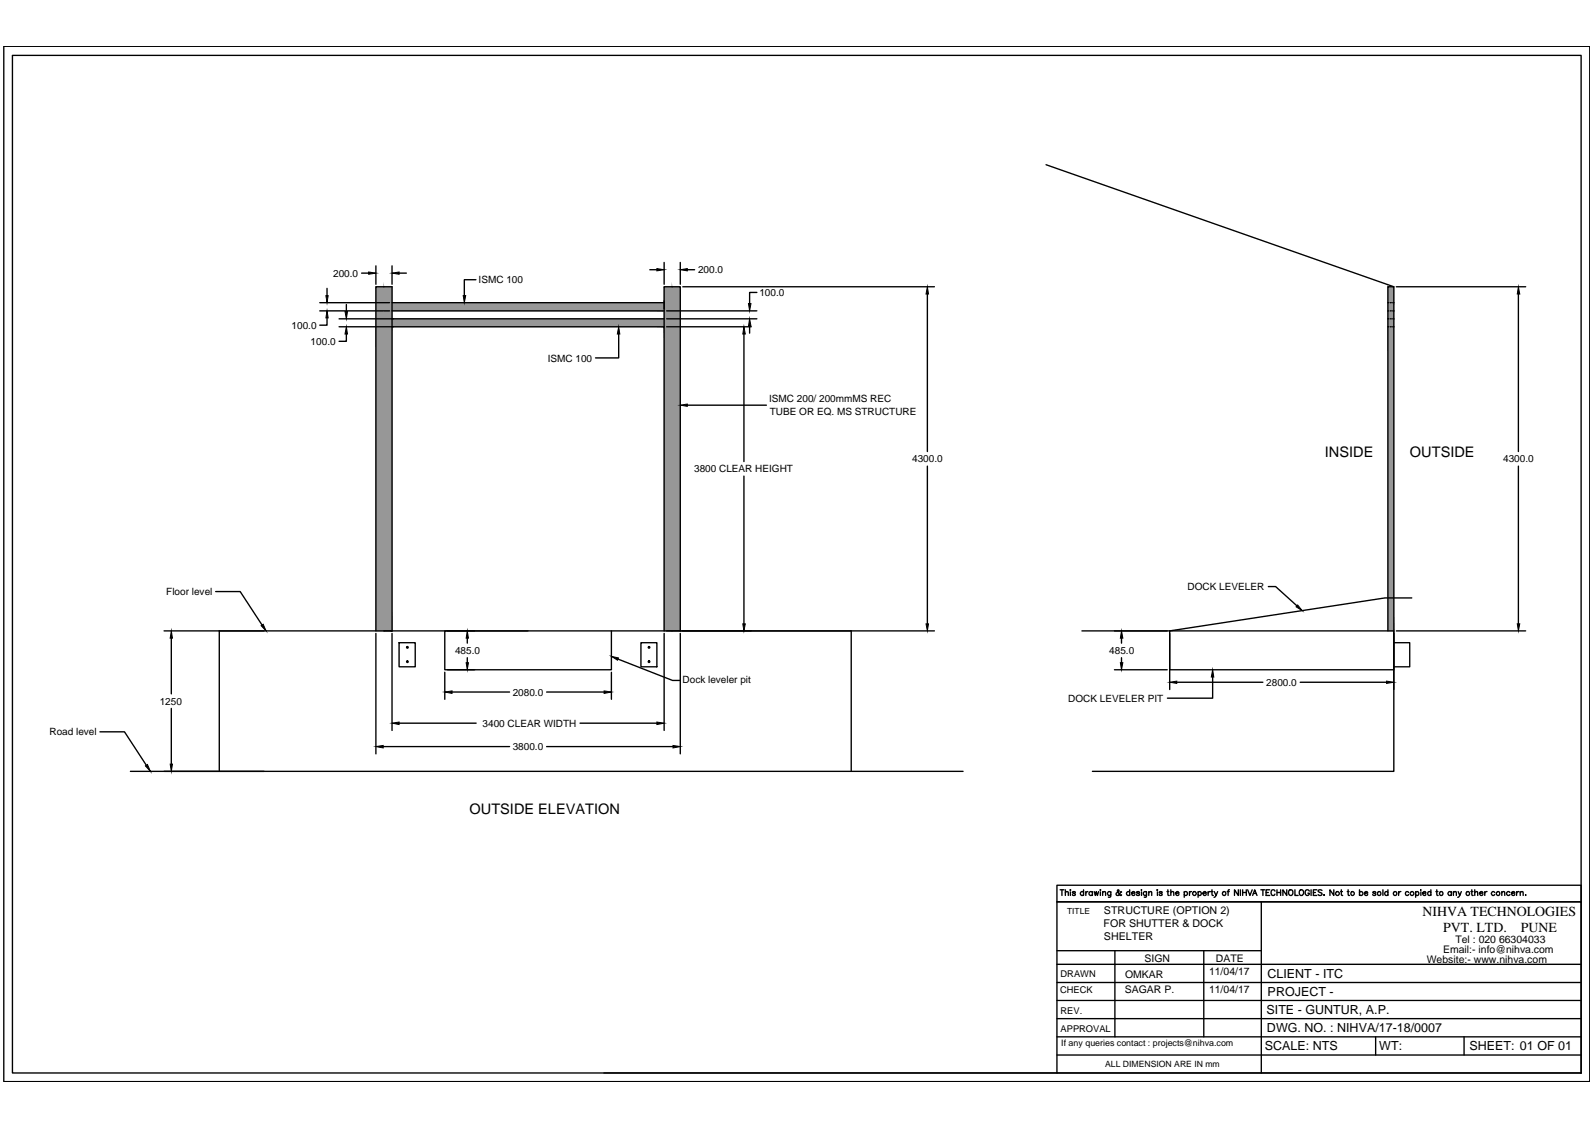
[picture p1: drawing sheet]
<svg xmlns="http://www.w3.org/2000/svg" width="297mm" height="210mm" viewBox="0 0 297 210" stroke-linecap="round" stroke-linejoin="round" font-family="sans-serif">
<!-- layer: 0 -->
<g fill="#979797" stroke="#979797" stroke-width=".19">
<path d="M125.2 53.4v7.5h1.5zM125.2 53.4h1.5v7.5z"/>
<path d="M123.7 53.4v7.5h1.5zM123.7 53.4h1.5v7.5z"/>
<path d="M125.2 60.9v56.6h1.5zM125.2 60.9h1.5v56.6z"/>
<path d="M123.7 60.9v56.6h1.5zM123.7 60.9h1.5v56.6z"/>
<path d="M71.5 53.4v7.5h1.5zM71.5 53.4h1.5v7.5z"/>
<path d="M70 53.4v7.5h1.5zM70 53.4h1.5v7.5z"/>
<path d="M71.5 60.9v56.6h1.5zM71.5 60.9h1.5v56.6z"/>
<path d="M70 60.9v56.6h1.5zM70 60.9h1.5v56.6z"/>
<path d="M73 59.4v1.5h50.7zM73 59.4h50.7v1.5z"/>
<path d="M73 56.4v.4h50.7zM73 56.4h50.7v.4z"/>
<path d="M73 56.8v1.1h50.7zM73 56.8h50.7v1.1z"/>
<path d="M258.5 60.9v56.6h1.1zM258.5 60.9h1.1v56.6z"/>
<path d="M258.5 53.4v3h1.1zM258.5 53.4h1.1v3z"/>
<path d="M258.5 56.4v1.5h1.1zM258.5 56.4h1.1v1.5z"/>
<path d="M258.5 57.9v1.5h1.1zM258.5 57.9h1.1v1.5z"/>
<path d="M258.5 59.4v1.5h1.1zM258.5 59.4h1.1v1.5z"/>
</g>
<g fill="none" stroke="#000" stroke-width=".25">
<path d="M.7 8.6h295.4v192.9h-295.4zM2.3 10.3h292.2v189.5h-292.2zM194.8 30.7l64.8 22.7M59.5 57.9h13M59.5 56.4h13M60.9 59.2v1.4h-1.4M60.9 53.7v1.4M63.1 59.4h60.6M64.5 56.7v1.3M67.3 50.9h1.4M70 49.5v3.4M73 49.5v3.4"/>
<path d="M73 57.9h50.7M73 56.4h50.7M74.3 50.9h1.4M88.6 52.1h-2.1v3M121 50.2h1.3M123.7 48.9v4M123.7 56v1.5M124.1 59.4h16.9M124.1 57.9h16.9M126.7 48.9v4M127.2 53.4h46.8M128 50.2h1.4"/>
<path d="M141 54.5h-1.4v2M172.7 54.8v29.3M258.5 59.4h.1M258.5 57.9h.1M258.5 56.4h.1M258.9 59.4h.2M258.9 57.9h.2M258.9 56.4h.2M259.4 59.4h.2M259.4 57.9h.2M259.4 56.4h.2M260 53.4h24.1"/>
<path d="M282.8 54.8v29.3M63.1 60.9h10.2M64.5 62.2v1.4h-1.4M73 60.9h50.7v56.6M115.2 62.2v4.5h-4.3M123.7 60.9v-7.5h3v64.1M124.1 60.9h15.8M128 75.5h14.7M138.5 62.2v23.8M139.6 60.7v1.3M258.5 60.9h.1M258.9 60.9h.2"/>
<path d="M259.4 60.9h.2M138.5 88.7v27.5M172.7 86.8v29.4M282.8 86.8v29.4M30.6 117.5h143.4M31.9 118.9v10.3M40.2 110.2h4.5l4.1 6.2M40.8 117.5v26.2M70 117.5v-64.1h3v64.1M70 118v22.4M71.5 117.5h1.5h-.2M73 118v18"/>
<path d="M74.3 119.7h3v4.5h-3zM87 118.9v.9M98.3 117.5h-15.5v7.2h31.1v-7.2M119.4 119.7h2.9v4.5h-2.9zM123.7 118v18M126.7 118v22.4M158.5 117.5v26.2M201.5 117.5h58.1v26.2h-56.2M207.5 117.5h9.9M208.9 118.9v.9M217.8 118v10.4M236.2 109.2h1.4l3.9 3.6"/>
<path d="M259.6 119.7h2.9v4.5h-2.9M259.6 118v10.4M260 117.5h24.1M262.9 111.4h-5l-40.1 6.1v7.2h41.8v-71.3h-1.1v64.1M18.6 136.3h4.6l4 6.2M31.9 131.9v10.4M71.4 139.1h23.5M74.3 134.7h14.4M82.8 125.2v5M83.3 124.7h5.1M84.2 128.9h10.7M87 122.5v.9"/>
<path d="M101.8 128.9h10.7M101.8 139.1h23.5M108 134.7h14.3M113.9 125.2v5M115.1 122.8l10.2 3.9h1.3M207.5 124.7h9.9M208.9 122.5v.9M219.1 127.1h16.1M225.8 126.1v3.9h-8.4M242.1 127.1h16.1M24.3 143.7h155.1M196.8 179.6h97.7"/>
<path d="M196.8 177.1h38.1M197.4 165.7h.7M197.8 165.7v1.1M198.4 166.3l.3-.2h.2l.1 .7M198.4 165.7v1.1M199.3 165.7l.1 .1zM199.3 166.1v.7M200.3 166.2l-.2-.1h-.3l-.1 .1 .5 .3v.2h-.4l-.1-.1M201.8 166.2a.33 .33 0 0 0-.5 0 .33 .33 0 0 0 0 .5 .33 .33 0 0 0 .5-.1M201.8 165.7v1.1M202.2 166.1v.7M202.6 166.1h-.2l-.2 .3"/>
<path d="M203.4 166.2a.35 .35 0 0 0-.5 0 .35 .35 0 0 0 0 .5 .35 .35 0 0 0 .5-.1M203.4 166.1v.7M203.8 166.1l.2 .7 .2-.7 .2 .7 .2-.7M204.9 165.7l.1 .1zM204.9 166.1v.7M205.3 166.3l.3-.2h.3v.7M205.3 166.1v.7M206.9 166.1l-.1 .9-.4 .1M206.9 166.2a.35 .35 0 0 0-.6 0 .35 .35 0 0 0 0 .5 .35 .35 0 0 0 .6-.1M207.6 177.1v16M208.9 166.2l-.1-.1a.78 .78 0 0 1-.9 .6v-.3l.5-.4-.1-.3-.2 .1v.3l.5 .6 .2 .1 .1-.1M210.4 166.2a.33 .33 0 0 0-.5 0 .33 .33 0 0 0 0 .5 .33 .33 0 0 0 .5-.1"/>
<path d="M210.4 165.7v1.1M210.8 166.4h.6a.32 .32 0 0 0-.5-.3 .32 .32 0 0 0-.1 .5l.2 .2 .4-.2M212.2 166.2l-.2-.1h-.3v.1l.5 .3v.2h-.5v-.1M212.5 165.8h.1M212.6 166.1v.7M213.5 166.1v.9l-.4 .1M213.5 166.2a.33 .33 0 0 0-.5 0 .33 .33 0 0 0 0 .5 .33 .33 0 0 0 .5-.1M213.9 166.3l.3-.2h.2l.1 .7M213.9 166.1v.7M215.5 165.8h.1zM215.5 166.1v.7M216.4 166.2l-.2-.1h-.3v.1l.5 .3v.2h-.5v-.1"/>
<path d="M217.3 166.1h.4M217.5 165.7v.9v.1l.2 .1M218 166.3l.3-.2h.3v.7M218 165.7v1.1M218.9 166.4h.7a.35 .35 0 0 0-.6-.2 .35 .35 0 0 0 .2 .6l.4-.2M220.5 166.2a.33 .33 0 0 1 .5 0 .33 .33 0 0 1 0 .5 .33 .33 0 0 1-.5-.1M220.5 166.1v1M221.5 166.1v.7M221.9 166.1h-.3l-.1 .3M223.1 166.2a.33 .33 0 0 1 .5 0 .33 .33 0 0 1 0 .5 .33 .33 0 0 1-.5-.1M223.1 166.1v1M224 166.4h.6a.35 .35 0 0 0-.6-.2 .35 .35 0 0 0 .3 .6l.3-.2"/>
<path d="M224.2 177.1v16M225 166.1v.7M225.4 166.1h-.2l-.2 .3M225.5 166.1h.4M225.7 165.7v.9v.1l.3 .1M226.1 166.1l.4 .7 .3-.7M226.5 166.8l-.4 .3M228.5 166.1h.4M229 165.7l-.2 .1-.1 .1v.9M230.6 165.7v1.1l-.7-1.1v1.1M231 165.7v1.1M231.4 165.7v1.1"/>
<path d="M231.4 166.2h.7M232.1 165.7v1.1M232.4 165.7l.4 1.1 .4-1.1M233.3 166.8l.4-1.1 .4 1.1M233.4 166.4h.5M234.8 165.7h.7M234.9 168v31.8M235.2 165.7v1.1M235.8 166.2h.4M236.5 165.7h-.7v1.1h.7M237.4 166a.37 .37 0 0 0-.4-.3 .37 .37 0 0 0-.3 .4v.3a.37 .37 0 0 0 .3 .4 .37 .37 0 0 0 .4-.3M237.8 166.2h.7"/>
<path d="M237.8 165.7v1.1M238.5 165.7v1.1M239.6 165.7v1.1l-.7-1.1v1.1M240.1 165.8a.45 .45 0 0 1 .5 0 .45 .45 0 0 1 .2 .6 .4 .4 0 0 1-.4 .4 .4 .4 0 0 1-.4-.4zM241.2 165.7v1.1h.6M242 165.8a.49 .49 0 0 1 .8 .4 .49 .49 0 0 1-.7 .5l-.1-.3zM243.8 166a.39 .39 0 0 0-.4-.3 .39 .39 0 0 0-.3 .4v.3a.38 .38 0 0 0 .3 .4 .38 .38 0 0 0 .4-.4h-.2M244.2 165.7v1.1M244.6 166.2h.4M245.2 165.7h-.6v1.1h.6M246.2 165.8l-.3-.1-.4 .1v.3l.7 .4-.3 .3-.4-.2M246.6 166.7v.1z"/>
<path d="M248.4 165.7v1.1l-.7-1.1v1.1M249.7 166.1h.3M249.8 165.7v.9v.1l.2 .1M250.9 166.1h.3M251.1 165.7v.9v.1l.2 .1M253.2 166.2a.35 .35 0 0 1 .5 0 .35 .35 0 0 1 0 .5 .35 .35 0 0 1-.5-.1M253.2 165.7v1.1M254.1 166.4h.6a.32 .32 0 0 0-.5-.3 .32 .32 0 0 0 0 .5l.2 .2 .3-.2M256.2 166.2l-.2-.1-.4 .1 .5 .2 .1 .2-.1 .1-.3 .1-.2-.2M257.5 165.7v1.1M258.5 166.2a.33 .33 0 0 0-.5 0 .33 .33 0 0 0 0 .5 .33 .33 0 0 0 .5-.1M258.5 165.7v1.1"/>
<path d="M260.5 166.1v.7M260.9 166.1h-.3l-.1 .3M262.3 166.2a.33 .33 0 0 0-.5 0 .33 .33 0 0 0 0 .5 .33 .33 0 0 0 .5-.1M263.6 166.2a.33 .33 0 0 1 .5 0 .33 .33 0 0 1 0 .5 .33 .33 0 0 1-.5-.1M263.6 166.1v1M264.6 165.8h.1M264.6 166.1v.7M265 166.4h.5v-.2a.33 .33 0 0 0-.5 0 .33 .33 0 0 0 .1 .5 .33 .33 0 0 0 .4-.1M266.5 166.2a.33 .33 0 0 0-.5 0 .33 .33 0 0 0 0 .5 .33 .33 0 0 0 .5-.1M266.5 165.7v1.1M267.4 166.1h.4M267.6 165.7v.9v.1l.2 .1"/>
<path d="M270.3 166.2a.35 .35 0 0 0-.5 0 .35 .35 0 0 0 0 .5 .35 .35 0 0 0 .5-.1M270.3 166.1v.7M270.7 166.3l.2-.2h.3v.7M270.7 166.1v.7M271.6 166.1l.3 .7 .2-.7M271.9 166.8l-.4 .3M273.9 166.1h.4M274.1 165.7v.9v.1l.2 .1M274.6 166.3l.3-.2h.3v.7M274.6 165.7v1.1M275.5 166.4h.7a.35 .35 0 0 0-.6-.2 .35 .35 0 0 0 .2 .6l.4-.2M276.5 166.1v.7"/>
<path d="M276.9 166.1h-.2l-.2 .3M278.4 166.2a.35 .35 0 0 0-.6 0 .35 .35 0 0 0 0 .5 .35 .35 0 0 0 .6-.1M279.7 166.3l.2-.2h.3v.7M279.7 166.1v.7M281.2 166.2a.35 .35 0 0 0-.5 0 .35 .35 0 0 0 0 .5 .35 .35 0 0 0 .5-.1M281.5 166.4h.6a.32 .32 0 0 0-.5-.3 .32 .32 0 0 0-.1 .5l.3 .2 .3-.2M282.4 166.1v.7M282.9 166.1h-.3l-.2 .3M283.1 166.3l.3-.2h.2l.1 .7M283.1 166.1v.7M284.1 166.7v.1zM112.5 199.8h182"/>
<path d="M196.8 199.8v-31.8h97.7h-97.7v-3.1h97.7v34.9M196.8 189.7h97.7M196.8 186.3h97.7M196.8 183h97.7M196.8 193.1h97.7M196.8 196.5h97.7M256.2 193.1v3.4M272.7 193.1v3.4"/>
<circle cx="75.9" cy="120.6" r=".15"/>
<circle cx="75.9" cy="123.2" r=".15"/>
<circle cx="120.9" cy="120.6" r=".15"/>
<circle cx="120.9" cy="123.2" r=".15"/>
<circle cx="222.4" cy="166.4" r=".35"/>
<circle cx="228" cy="166.4" r=".35"/>
<circle cx="249.1" cy="166.4" r=".36"/>
<circle cx="251.9" cy="166.4" r=".35"/>
<circle cx="256.8" cy="166.4" r=".35"/>
<circle cx="259.8" cy="166.4" r=".35"/>
<circle cx="263" cy="166.4" r=".36"/>
<circle cx="268.4" cy="166.4" r=".35"/>
<circle cx="273.4" cy="166.4" r=".35"/>
<circle cx="279" cy="166.4" r=".35"/>
</g>
<g fill="#000" stroke="#000" stroke-width=".19">
<path d="M60.7 55.1h.4l-.2 1.3zM60.9 57.9l.2 1.3h-.4zM64.2 58h.5l-.2 1.4zM68.7 50.7l1.3 .2-1.3 .2zM73 50.9l1.3-.2v.4zM86.3 55.1h.4l-.2 1.3zM122.3 50l1.4 .2-1.4 .2zM126.7 50.2l1.3-.2v.4zM139.4 56.5h.5l-.3 1.4zM172.7 53.4l.2 1.4h-.4zM282.8 53.4l.2 1.4h-.4zM64.5 60.9l.2 1.3h-.5z"/>
<path d="M115.2 60.9l.2 1.3h-.4zM126.7 75.5l1.3-.2v.4zM138.5 60.9l.3 1.3h-.5zM139.6 59.4l.3 1.3h-.5zM31.9 117.5l.2 1.4h-.4zM48.6 116.5l.4-.2 .6 1.2zM87 117.5l.2 1.4h-.4zM138.3 116.2h.5l-.3 1.3zM172.5 116.2h.4l-.2 1.3zM208.9 117.5l.2 1.4h-.5zM241.7 112.7l.8 1-1.1-.7zM282.6 116.2h.4l-.2 1.3z"/>
<path d="M70 139.1l1.4-.3v.5zM73 134.7l1.3-.2v.4zM82.8 128.9l1.4-.2v.4zM86.8 123.4h.4l-.2 1.3zM112.5 128.7l1.4 .2-1.4 .2zM113.9 122.2l1.3 .3-.2 .5zM122.3 134.5l1.4 .2-1.4 .2zM125.3 138.8l1.4 .3-1.4 .2zM208.6 123.4h.5l-.2 1.3zM217.8 127.1l1.3-.2v.4zM225.8 124.7l.2 1.4h-.4zM258.2 126.9l1.4 .2-1.4 .2z"/>
<path d="M27.1 142.6l.4-.2 .5 1.3zM31.7 142.3h.4l-.2 1.4z"/>
</g>
<g font-size="2.7">
<text x="246.7" y="85.2">INSIDE</text>
<text x="262.6" y="85.2">OUTSIDE</text>
<text x="87.4" y="151.5">OUTSIDE ELEVATION</text>
</g>
<g font-size="2.6">
<text x="264.9" y="170.7">NIHVA TECHNOLOGIES</text>
<text x="268.8" y="173.6">PVT. LTD.</text>
<text x="283.2" y="173.6">PUNE</text>
</g>
<g font-size="2.3">
<text x="236" y="182.1">CLIENT - ITC</text>
<text x="236.1" y="185.5">PROJECT -</text>
<text x="235.9" y="188.9">SITE - GUNTUR, A.P.</text>
<text x="235.5" y="195.6">SCALE: NTS</text>
<text x="236" y="192.2">DWG. NO. : NIHVA/17-18/0007</text>
<text x="256.9" y="195.6">WT:</text>
<text x="273.7" y="195.6">SHEET: 01 OF 01</text>
</g>
<g font-size="2">
<text x="205.5" y="172.7">FOR SHUTTER &amp; DOCK</text>
<text x="205.6" y="170.3">STRUCTURE (OPTION 2)</text>
<text x="205.6" y="175.1">SHELTER</text>
</g>
<g font-size="1.9">
<text x="62" y="51.5">200.0</text>
<text x="89.1" y="52.8">ISMC 100</text>
<text x="130" y="50.9">200.0</text>
<text x="141.4" y="55.1">100.0</text>
<text x="54.3" y="61.2">100.0</text>
<text x="57.9" y="64.2">100.0</text>
<text x="102" y="67.3">ISMC 100</text>
<text x="143.2" y="75">ISMC 200/ 200mmMS REC</text>
<text x="143.4" y="77.2">TUBE OR EQ. MS STRUCTURE</text>
<text x="129.3" y="88">3800 CLEAR HEIGHT</text>
<text x="169.9" y="86.1">4300.0</text>
<text x="279.9" y="86.1">4300.0</text>
<text x="31" y="110.9">Floor level</text>
<text x="221.2" y="109.9">DOCK LEVELER</text>
<text x="84.7" y="121.8">485.0</text>
<text x="206.6" y="121.8">485.0</text>
<text x="29.7" y="131.3">1250</text>
<text x="95.5" y="129.6">2080.0</text>
<text x="127.1" y="127.2">Dock leveler pit</text>
<text x="199" y="130.7">DOCK LEVELER PIT</text>
<text x="235.8" y="127.7">2800.0</text>
<text x="9.2" y="137">Road level</text>
<text x="89.9" y="135.4">3400 CLEAR WIDTH</text>
<text x="95.5" y="139.7">3800.0</text>
<text x="213.1" y="179.1">SIGN</text>
<text x="226.4" y="179.1">DATE</text>
<text x="265.7" y="179.4">Website:- www.nihva.com</text>
<text x="268.8" y="177.5">Email:- info@nihva.com</text>
<text x="271" y="175.6">Tel : 020 66304033</text>
<text x="209.5" y="185">SAGAR P.</text>
<text x="209.5" y="182.1">OMKAR</text>
<text x="225.2" y="181.6">11/04/17</text>
<text x="225.2" y="185">11/04/17</text>
</g>
<g font-size="1.7">
<text x="197.4" y="185">CHECK</text>
<text x="197.5" y="182">DRAWN</text>
<text x="197.5" y="188.8">REV.</text>
<text x="197.5" y="192.1">APPROVAL</text>
<text x="197.6" y="194.8">If any queries contact : projects@nihva.com</text>
</g>
<g font-size="1.6">
<text x="198.7" y="170.3">TITLE</text>
<text x="205.8" y="198.7">ALL DIMENSION ARE IN mm</text>
</g>
</svg>
